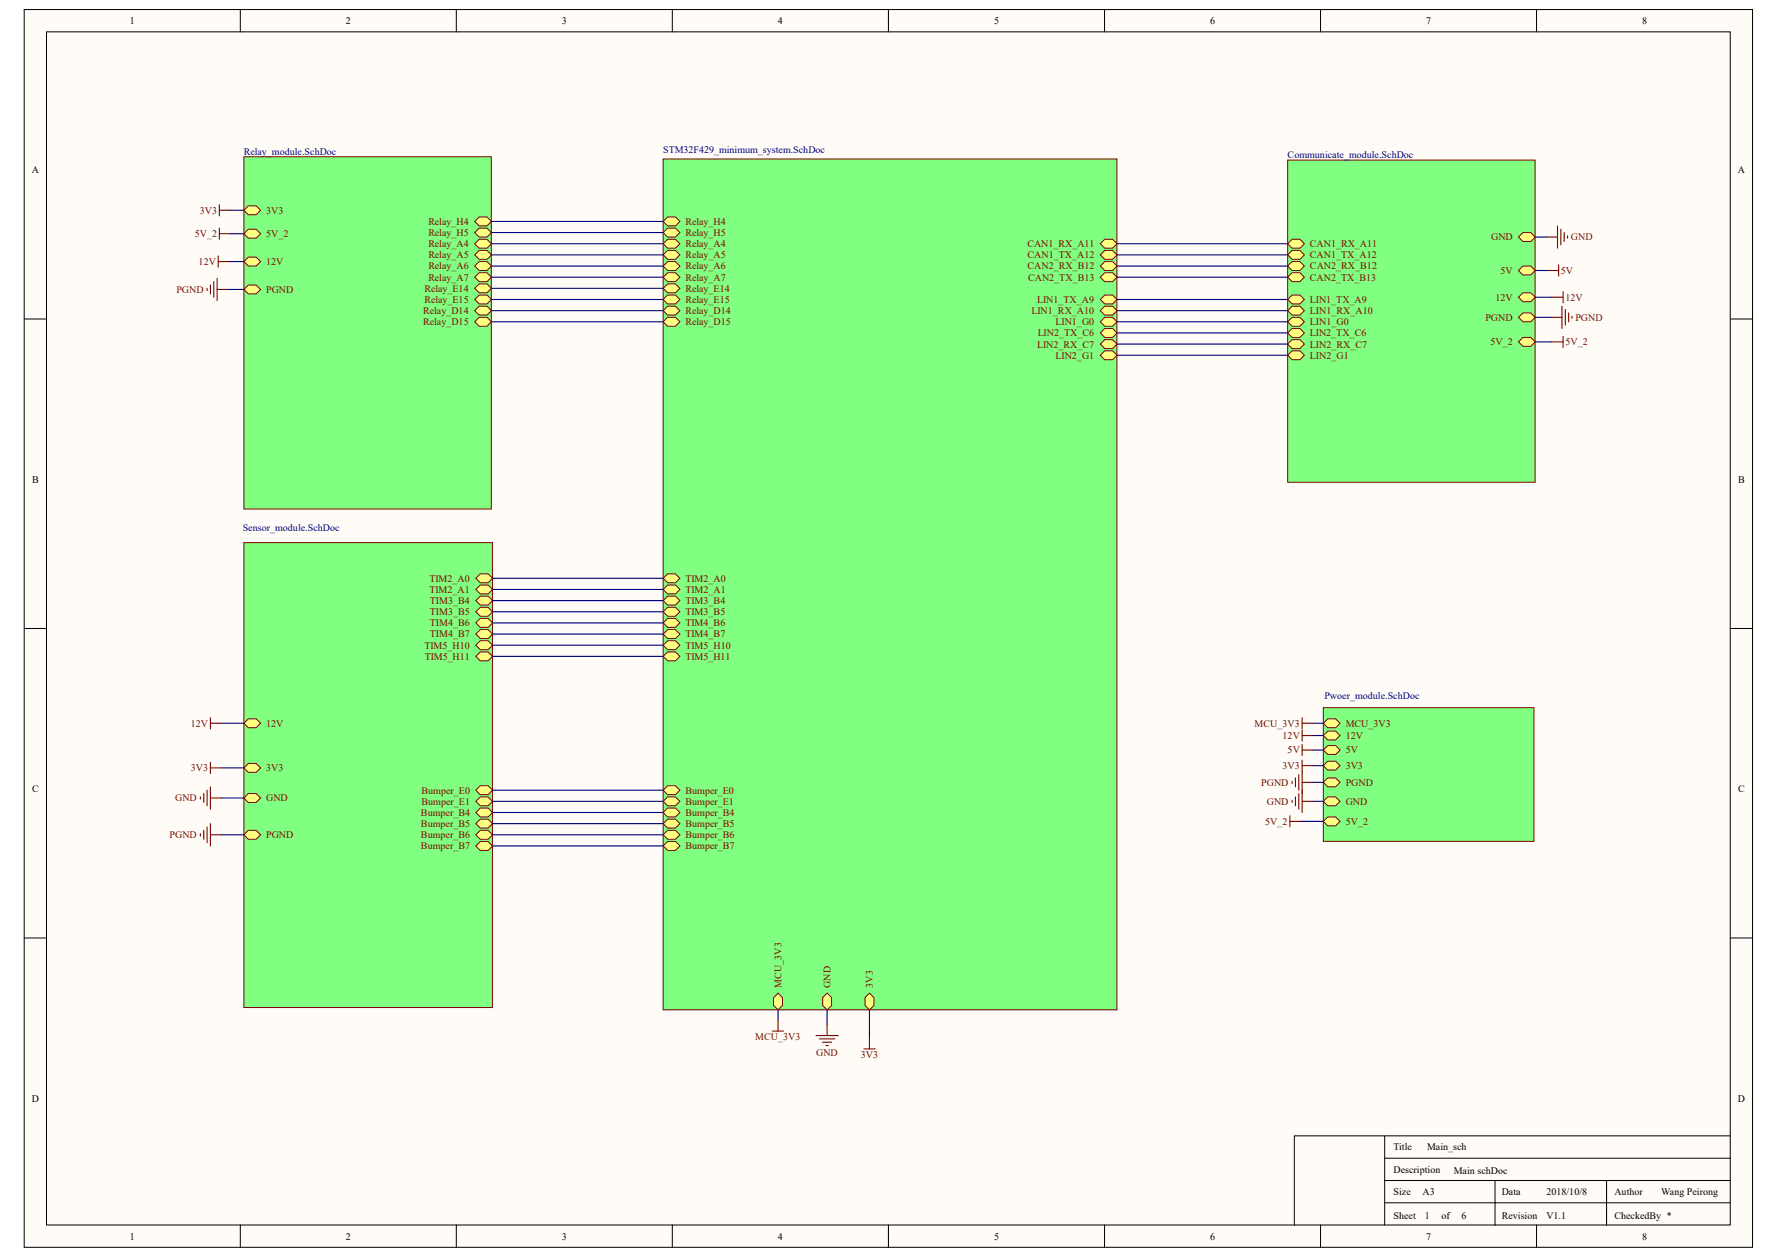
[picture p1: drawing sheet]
<svg xmlns="http://www.w3.org/2000/svg" width="297mm" height="210mm" viewBox="0 0 297 210" stroke-linecap="round" stroke-linejoin="round" font-family="sans-serif">
<g fill="#fffcf8" stroke="#000" stroke-width=".17">
<path d="M4 1.6h288.3v206.4h-288.3z"/>
<path d="M7.8 5.3h280.8v198.9h-280.8z"/>
</g>
<g fill="none" stroke="#000" stroke-width=".17">
<path d="M40.1 1.6v3.7M76.1 1.6v3.7M112.1 1.6v3.7M148.2 1.6v3.7M184.2 1.6v3.7M220.2 1.6v3.7M256.3 1.6v3.7M4 53.2h3.8M288.6 53.2h3.7M4 104.8h3.8M288.6 104.8h3.7M4 156.4h3.8"/>
<path d="M288.6 156.4h3.7M230.9 193.1h57.7M230.9 196.8h57.7M230.9 189.4v14.9M249.3 196.8v7.5M267.9 196.8v7.5M288.6 189.4h-72.7v14.9M40.1 204.3v3.7M76.1 204.3v3.7M112.1 204.3v3.7M148.2 204.3v3.7M184.2 204.3v3.7"/>
<path d="M220.2 204.3v3.7M230.9 200.5h57.7M256.3 204.3v3.7"/>
</g>
<path d="M220.7 118h35.1v22.3h-35.1z" fill="#80ff80" stroke="#800000" stroke-width=".17"/>
<g fill="#ffff80" stroke="#800000" stroke-width=".17">
<path d="M220.7 127.7l.8-.8h1.3l.7 .8-.7 .7h-1.3z" fill-rule="evenodd"/>
<path d="M220.7 122.6l.8-.7h1.3l.7 .7-.7 .8h-1.3z" fill-rule="evenodd"/>
<path d="M220.7 125l.8-.7h1.3l.7 .7-.7 .8h-1.3z" fill-rule="evenodd"/>
<path d="M220.7 133.6l.8-.7h1.3l.7 .7-.7 .7h-1.3z" fill-rule="evenodd"/>
<path d="M220.7 130.4l.8-.7h1.3l.7 .7-.7 .8h-1.3z" fill-rule="evenodd"/>
<path d="M220.7 136.9l.8-.7h1.3l.7 .7-.7 .8h-1.3z" fill-rule="evenodd"/>
<path d="M220.7 120.6l.8-.8h1.3l.7 .8-.7 .7h-1.3z" fill-rule="evenodd"/>
</g>
<path d="M40.7 90.5h41.4v77.5h-41.4z" fill="#80ff80" stroke="#800000" stroke-width=".17"/>
<g fill="#ffff80" stroke="#800000" stroke-width=".17">
<path d="M40.7 120.6l.7-.8h1.3l.8 .8-.8 .7h-1.3z" fill-rule="evenodd"/>
<path d="M40.7 128l.7-.7h1.3l.8 .7-.8 .8h-1.3z" fill-rule="evenodd"/>
<path d="M40.7 133l.7-.7h1.3l.8 .7-.8 .8h-1.3z" fill-rule="evenodd"/>
<path d="M40.7 139.2l.7-.8h1.3l.8 .8-.8 .7h-1.3z" fill-rule="evenodd"/>
<path d="M79.4 96.4l.7-.7h1.3l.7 .7-.7 .8h-1.3z" fill-rule="evenodd"/>
<path d="M79.4 98.3l.7-.8h1.3l.7 .8-.7 .7h-1.3z" fill-rule="evenodd"/>
<path d="M79.4 100.1l.7-.7h1.3l.7 .7-.7 .8h-1.3z" fill-rule="evenodd"/>
<path d="M79.4 102l.7-.8h1.3l.7 .8-.7 .7h-1.3z" fill-rule="evenodd"/>
<path d="M79.4 103.9l.7-.8h1.3l.7 .8-.7 .7h-1.3z" fill-rule="evenodd"/>
<path d="M79.4 105.7l.7-.7h1.3l.7 .7-.7 .8h-1.3z" fill-rule="evenodd"/>
<path d="M79.4 107.6l.7-.8h1.3l.7 .8-.7 .7h-1.3z" fill-rule="evenodd"/>
<path d="M79.4 109.4l.7-.7h1.3l.7 .7-.7 .8h-1.3z" fill-rule="evenodd"/>
<path d="M79.4 131.7l.7-.7h1.3l.7 .7-.7 .8h-1.3z" fill-rule="evenodd"/>
<path d="M79.4 133.6l.7-.7h1.3l.7 .7-.7 .7h-1.3z" fill-rule="evenodd"/>
<path d="M79.4 135.5l.7-.8h1.3l.7 .8-.7 .7h-1.3z" fill-rule="evenodd"/>
<path d="M79.4 137.3l.7-.7h1.3l.7 .7-.7 .8h-1.3z" fill-rule="evenodd"/>
<path d="M79.4 139.2l.7-.8h1.3l.7 .8-.7 .7h-1.3z" fill-rule="evenodd"/>
<path d="M79.4 141l.7-.7h1.3l.7 .7-.7 .8h-1.3z" fill-rule="evenodd"/>
</g>
<path d="M110.6 26.5h75.7v141.9h-75.7z" fill="#80ff80" stroke="#800000" stroke-width=".17"/>
<g fill="#ffff80" stroke="#800000" stroke-width=".17">
<path d="M129 166.3l.8-.7 .7 .7v1.3l-.7 .8-.8-.8z" fill-rule="evenodd"/>
<path d="M137.2 166.3l.7-.7 .8 .7v1.3l-.8 .8-.7-.8z" fill-rule="evenodd"/>
<path d="M183.5 44.4l.8-.8h1.3l.7 .8-.7 .7h-1.3z" fill-rule="evenodd"/>
<path d="M183.5 46.2l.8-.7h1.3l.7 .7-.7 .8h-1.3z" fill-rule="evenodd"/>
<path d="M183.5 40.6l.8-.7h1.3l.7 .7-.7 .8h-1.3z" fill-rule="evenodd"/>
<path d="M183.5 42.5l.8-.7h1.3l.7 .7-.7 .7h-1.3z" fill-rule="evenodd"/>
<path d="M110.6 96.4l.7-.7h1.4l.7 .7-.7 .8h-1.4z" fill-rule="evenodd"/>
<path d="M110.6 98.3l.7-.8h1.4l.7 .8-.7 .7h-1.4z" fill-rule="evenodd"/>
<path d="M110.6 100.1l.7-.7h1.4l.7 .7-.7 .8h-1.4z" fill-rule="evenodd"/>
<path d="M110.6 102l.7-.8h1.4l.7 .8-.7 .7h-1.4z" fill-rule="evenodd"/>
<path d="M110.6 103.9l.7-.8h1.4l.7 .8-.7 .7h-1.4z" fill-rule="evenodd"/>
<path d="M110.6 105.7l.7-.7h1.4l.7 .7-.7 .8h-1.4z" fill-rule="evenodd"/>
<path d="M110.6 107.6l.7-.8h1.4l.7 .8-.7 .7h-1.4z" fill-rule="evenodd"/>
<path d="M110.6 109.4l.7-.7h1.4l.7 .7-.7 .8h-1.4z" fill-rule="evenodd"/>
<path d="M110.6 131.7l.7-.7h1.4l.7 .7-.7 .8h-1.4z" fill-rule="evenodd"/>
<path d="M110.6 133.6l.7-.7h1.4l.7 .7-.7 .7h-1.4z" fill-rule="evenodd"/>
<path d="M110.6 135.5l.7-.8h1.4l.7 .8-.7 .7h-1.4z" fill-rule="evenodd"/>
<path d="M110.6 137.3l.7-.7h1.4l.7 .7-.7 .8h-1.4z" fill-rule="evenodd"/>
<path d="M110.6 139.2l.7-.8h1.4l.7 .8-.7 .7h-1.4z" fill-rule="evenodd"/>
<path d="M110.6 141l.7-.7h1.4l.7 .7-.7 .8h-1.4z" fill-rule="evenodd"/>
<path d="M110.6 36.9l.7-.7h1.4l.7 .7-.7 .8h-1.4z" fill-rule="evenodd"/>
<path d="M110.6 38.8l.7-.8h1.4l.7 .8-.7 .7h-1.4z" fill-rule="evenodd"/>
<path d="M110.6 40.6l.7-.7h1.4l.7 .7-.7 .8h-1.4z" fill-rule="evenodd"/>
<path d="M110.6 42.5l.7-.7h1.4l.7 .7-.7 .7h-1.4z" fill-rule="evenodd"/>
<path d="M110.6 44.4l.7-.8h1.4l.7 .8-.7 .7h-1.4z" fill-rule="evenodd"/>
<path d="M110.6 46.2l.7-.7h1.4l.7 .7-.7 .8h-1.4z" fill-rule="evenodd"/>
<path d="M110.6 48.1l.7-.8h1.4l.7 .8-.7 .7h-1.4z" fill-rule="evenodd"/>
<path d="M110.6 49.9l.7-.7h1.4l.7 .7-.7 .8h-1.4z" fill-rule="evenodd"/>
<path d="M183.5 49.9l.8-.7h1.3l.7 .7-.7 .8h-1.3z" fill-rule="evenodd"/>
<path d="M183.5 51.8l.8-.8h1.3l.7 .8-.7 .7h-1.3z" fill-rule="evenodd"/>
<path d="M183.5 53.7l.8-.8h1.3l.7 .8-.7 .7h-1.3z" fill-rule="evenodd"/>
<path d="M183.5 59.2l.8-.7h1.3l.7 .7-.7 .8h-1.3z" fill-rule="evenodd"/>
<path d="M183.5 57.4l.8-.8h1.3l.7 .8-.7 .7h-1.3z" fill-rule="evenodd"/>
<path d="M183.5 55.5l.8-.7h1.3l.7 .7-.7 .8h-1.3z" fill-rule="evenodd"/>
<path d="M110.6 51.8l.7-.8h1.4l.7 .8-.7 .7h-1.4z" fill-rule="evenodd"/>
<path d="M110.6 53.7l.7-.8h1.4l.7 .8-.7 .7h-1.4z" fill-rule="evenodd"/>
<path d="M144.3 166.3l.7-.7 .8 .7v1.3l-.8 .8-.7-.8z" fill-rule="evenodd"/>
</g>
<path d="M40.7 26.1h41.2v58.8h-41.2z" fill="#80ff80" stroke="#800000" stroke-width=".17"/>
<g fill="#ffff80" stroke="#800000" stroke-width=".17">
<path d="M40.7 35.1l.7-.8h1.3l.8 .8-.8 .7h-1.3z" fill-rule="evenodd"/>
<path d="M40.7 39l.7-.8h1.3l.8 .8-.8 .7h-1.3z" fill-rule="evenodd"/>
<path d="M40.7 43.6l.7-.7h1.3l.8 .7-.8 .8h-1.3z" fill-rule="evenodd"/>
<path d="M40.7 48.3l.7-.8h1.3l.8 .8-.8 .7h-1.3z" fill-rule="evenodd"/>
<path d="M79.2 36.9l.7-.7h1.3l.8 .7-.8 .8h-1.3z" fill-rule="evenodd"/>
<path d="M79.2 38.8l.7-.8h1.3l.8 .8-.8 .7h-1.3z" fill-rule="evenodd"/>
<path d="M79.2 40.6l.7-.7h1.3l.8 .7-.8 .8h-1.3z" fill-rule="evenodd"/>
<path d="M79.2 42.5l.7-.7h1.3l.8 .7-.8 .7h-1.3z" fill-rule="evenodd"/>
<path d="M79.2 44.4l.7-.8h1.3l.8 .8-.8 .7h-1.3z" fill-rule="evenodd"/>
<path d="M79.2 46.2l.7-.7h1.3l.8 .7-.8 .8h-1.3z" fill-rule="evenodd"/>
<path d="M79.2 48.1l.7-.8h1.3l.8 .8-.8 .7h-1.3z" fill-rule="evenodd"/>
<path d="M79.2 49.9l.7-.7h1.3l.8 .7-.8 .8h-1.3z" fill-rule="evenodd"/>
<path d="M79.2 51.8l.7-.8h1.3l.8 .8-.8 .7h-1.3z" fill-rule="evenodd"/>
<path d="M79.2 53.7l.7-.8h1.3l.8 .8-.8 .7h-1.3z" fill-rule="evenodd"/>
</g>
<path d="M214.8 26.7h41.2v53.7h-41.2z" fill="#80ff80" stroke="#800000" stroke-width=".17"/>
<g fill="#ffff80" stroke="#800000" stroke-width=".17">
<path d="M253.3 39.5l.7-.7h1.3l.7 .7-.7 .8h-1.3z" fill-rule="evenodd"/>
<path d="M253.3 45.1l.7-.7h1.3l.7 .7-.7 .7h-1.3z" fill-rule="evenodd"/>
<path d="M214.8 40.6l.7-.7h1.3l.7 .7-.7 .8h-1.3z" fill-rule="evenodd"/>
<path d="M214.8 42.5l.7-.7h1.3l.7 .7-.7 .7h-1.3z" fill-rule="evenodd"/>
<path d="M214.8 44.4l.7-.8h1.3l.7 .8-.7 .7h-1.3z" fill-rule="evenodd"/>
<path d="M214.8 46.2l.7-.7h1.3l.7 .7-.7 .8h-1.3z" fill-rule="evenodd"/>
<path d="M253.3 49.6l.7-.8h1.3l.7 .8-.7 .7h-1.3z" fill-rule="evenodd"/>
<path d="M253.3 52.9l.7-.7h1.3l.7 .7-.7 .8h-1.3z" fill-rule="evenodd"/>
<path d="M214.8 49.9l.7-.7h1.3l.7 .7-.7 .8h-1.3z" fill-rule="evenodd"/>
<path d="M214.8 51.8l.7-.8h1.3l.7 .8-.7 .7h-1.3z" fill-rule="evenodd"/>
<path d="M253.3 57l.7-.7h1.3l.7 .7-.7 .7h-1.3z" fill-rule="evenodd"/>
<path d="M214.8 59.2l.7-.7h1.3l.7 .7-.7 .8h-1.3z" fill-rule="evenodd"/>
<path d="M214.8 53.7l.7-.8h1.3l.7 .8-.7 .7h-1.3z" fill-rule="evenodd"/>
<path d="M214.8 57.4l.7-.8h1.3l.7 .8-.7 .7h-1.3z" fill-rule="evenodd"/>
<path d="M214.8 55.5l.7-.7h1.3l.7 .7-.7 .8h-1.3z" fill-rule="evenodd"/>
</g>
<g fill="none" stroke="#800000" stroke-width=".19">
<path d="M36.6 34.1v1.9M36.6 38v1.9M36.6 39h1.8M36.6 35.1h1.8M257.9 39.5h1.9M259.8 37.7v3.7M260.3 38.2v2.6M260.9 38.8v1.5M261.4 39.3v.4M34.5 48.1v.3M35.1 47.5v1.5M35.7 47v2.6"/>
<path d="M36.2 46.4v3.7M36.2 48.3h1.9M36.4 42.7v1.8M36.4 43.6h1.9M258.1 45.1h1.9M258.6 52.9h1.9M258.8 49.6h1.9M258.8 57h1.9M260 44.2v1.8M260.5 51v3.8M260.7 48.6v1.9M260.7 56.1v1.8"/>
<path d="M261.1 51.6v2.6M261.6 52.2v1.5M262.2 52.7v.4M35.1 119.7v1.8M217.2 119.7v1.8M33.4 132.9v.3M33.4 139v.4M34 132.3v1.5M34 138.4v1.5M34.5 131.7v2.6M34.5 137.9v2.6M35.1 127.1v1.9"/>
<path d="M35.1 131.2v3.7M35.1 137.3v3.7M35.1 120.6h1.9M35.1 139.2h1.9M35.1 133h1.9M35.1 128h1.9M215.1 136v1.9M215.1 136.9h1.9M215.5 130.3v.3M215.5 133.4v.4M216.1 129.7v1.5M216.1 132.9v1.4"/>
<path d="M216.6 129.1v2.6M216.6 132.3v2.6M217.2 121.7v1.9M217.2 124.1v1.9M217.2 126.7v8.8M217.2 122.6h1.8M217.2 125h1.8M217.2 127.7h1.8M217.2 133.6h1.8M217.2 130.4h1.8M217.2 120.6h1.8M128.8 171.9h1.9"/>
<path d="M129.8 170v1.9M136.1 172.6h3.7M136.6 173.2h2.6M137.2 173.8h1.5M137.8 174.3h.3M137.9 170.8v1.8M144.1 174.9h1.8M145 173v1.9"/>
</g>
<g fill="none" stroke="#000080" stroke-width=".19">
<path d="M38.4 35.1h2.3M38.4 39h2.3M82 38.8h28.6M82 36.9h28.6M256 39.5h1.9M38.1 48.3h2.6M38.3 43.6h2.4M82 40.6h28.6M82 42.5h28.6M82 44.4h28.6M82 46.2h28.6M82 49.9h28.6"/>
<path d="M82 48.1h28.6M82 51.8h28.6M82 53.7h28.6M186.3 40.6h28.5M186.3 42.5h28.5M186.3 44.4h28.5M186.3 46.2h28.5M186.3 49.9h28.5M186.3 51.8h28.5M186.3 53.7h28.5M186.3 55.5h28.5M186.3 57.4h28.5"/>
<path d="M186.3 59.2h28.5M256 45.1h2.1M256 49.6h2.8M256 52.9h2.6M256 57h2.8M82.1 96.4h28.5M82.1 98.3h28.5M82.1 100.1h28.5M82.1 102h28.5M82.1 103.9h28.5M82.1 105.7h28.5M82.1 107.6h28.5"/>
<path d="M82.1 109.4h28.5M37 120.6h3.7M37 128h3.7M37 133h3.7M37 139.2h3.7M82.1 133.6h28.5M82.1 139.2h28.5M82.1 131.7h28.5M82.1 135.5h28.5M82.1 137.3h28.5M217 136.9h3.7M219 122.6h1.7"/>
<path d="M219 125h1.7M219 127.7h1.7M219 130.4h1.7M219 133.6h1.7M219 120.6h1.7M82.1 141h28.5M129.8 168.4v1.6M137.9 168.4v2.4M145 168.4v4.6"/>
</g>
<g font-size="1.7">
<text x="21.6" y="4">1</text>
<text x="57.7" y="4">2</text>
<text x="93.7" y="4">3</text>
<text x="129.7" y="4">4</text>
<text x="165.8" y="4">5</text>
<text x="201.8" y="4">6</text>
<text x="237.8" y="4">7</text>
<text x="273.9" y="4">8</text>
<text x="5.3" y="28.9">A</text>
<text x="289.9" y="28.9">A</text>
<text x="5.3" y="80.5">B</text>
<text x="289.9" y="80.5">B</text>
<text x="5.3" y="132.1">C</text>
<text x="289.9" y="132.1">C</text>
<text x="5.3" y="183.7">D</text>
<text x="289.9" y="183.7">D</text>
<text x="232.4" y="191.8">Title</text>
<text x="238" y="191.8">Main_sch</text>
<text x="232.4" y="195.5">Description</text>
<text x="242.5" y="195.7">Main schDoc</text>
<text x="232.4" y="199.3">Size</text>
<text x="232.4" y="203.2">Sheet</text>
<text x="237.3" y="199.3">A3</text>
<text x="237.6" y="203.2">1</text>
<text x="240.4" y="203.2">of</text>
<text x="243.8" y="203.2">6</text>
<text x="250.5" y="199.3">Data</text>
<text x="250.5" y="203.2">Revision</text>
<text x="257.9" y="199.3">2018/10/8</text>
<text x="257.9" y="203.2">V1.1</text>
<text x="269.3" y="199.3">Author</text>
<text x="269.3" y="203.2">CheckedBy *</text>
<text x="277.1" y="199.3">Wang Peirong</text>
<text x="21.6" y="206.7">1</text>
<text x="57.7" y="206.7">2</text>
<text x="93.7" y="206.7">3</text>
<text x="129.7" y="206.7">4</text>
<text x="165.8" y="206.7">5</text>
<text x="201.8" y="206.7">6</text>
<text x="237.8" y="206.7">7</text>
<text x="273.9" y="206.7">8</text>
</g>
<g font-size="1.7" fill="#000080">
<text x="40.7" y="25.8">Relay_module.SchDoc</text>
<text x="110.6" y="25.6">STM32F429_minimum_system.SchDoc</text>
<text x="214.8" y="26.3">Communicate_module.SchDoc</text>
<text x="40.5" y="88.6">Sensor_module.SchDoc</text>
<text x="220.9" y="116.5">Pwoer_module.SchDoc</text>
</g>
<g font-size="1.7" fill="#800000">
<text x="33.3" y="35.6">3V3</text>
<text x="44.4" y="35.6">3V3</text>
<text x="32.5" y="39.5">5V_2</text>
<text x="44.4" y="39.5">5V_2</text>
<text x="71.4" y="37.5">Relay_H4</text>
<text x="71.4" y="39.3">Relay_H5</text>
<text x="71.4" y="41.2">Relay_A4</text>
<text x="114.3" y="37.5">Relay_H4</text>
<text x="114.3" y="39.3">Relay_H5</text>
<text x="114.3" y="41.2">Relay_A4</text>
<text x="171.4" y="41.2">CAN1_RX_A11</text>
<text x="218.5" y="41.2">CAN1_RX_A11</text>
<text x="248.7" y="40.1">GND</text>
<text x="262" y="40.1">GND</text>
<text x="33.1" y="44.2">12V</text>
<text x="44.4" y="44.2">12V</text>
<text x="71.4" y="43.1">Relay_A5</text>
<text x="71.4" y="44.9">Relay_A6</text>
<text x="71.4" y="46.8">Relay_A7</text>
<text x="114.3" y="43.1">Relay_A5</text>
<text x="114.3" y="44.9">Relay_A6</text>
<text x="114.3" y="46.8">Relay_A7</text>
<text x="171.4" y="44.9">CAN2_RX_B12</text>
<text x="171.4" y="43.1">CAN1_TX_A12</text>
<text x="171.5" y="46.8">CAN2_TX_B13</text>
<text x="218.5" y="43.1">CAN1_TX_A12</text>
<text x="218.5" y="44.9">CAN2_RX_B12</text>
<text x="218.5" y="46.8">CAN2_TX_B13</text>
<text x="250.3" y="45.7">5V</text>
<text x="260.3" y="45.7">5V</text>
<text x="29.4" y="48.8">PGND</text>
<text x="44.4" y="48.8">PGND</text>
<text x="70.6" y="52.4">Relay_D14</text>
<text x="70.8" y="48.6">Relay_E14</text>
<text x="70.8" y="50.5">Relay_E15</text>
<text x="114.3" y="48.6">Relay_E14</text>
<text x="114.3" y="50.5">Relay_E15</text>
<text x="114.3" y="52.4">Relay_D14</text>
<text x="172" y="52.4">LIN1_RX_A10</text>
<text x="173" y="50.5">LIN1_TX_A9</text>
<text x="218.5" y="50.5">LIN1_TX_A9</text>
<text x="218.5" y="52.4">LIN1_RX_A10</text>
<text x="247.7" y="53.5">PGND</text>
<text x="249.4" y="50.1">12V</text>
<text x="261.1" y="50.1">12V</text>
<text x="262.7" y="53.5">PGND</text>
<text x="70.6" y="54.2">Relay_D15</text>
<text x="114.3" y="54.2">Relay_D15</text>
<text x="173" y="57.9">LIN2_RX_C7</text>
<text x="173.1" y="56.1">LIN2_TX_C6</text>
<text x="176.1" y="54.2">LIN1_G0</text>
<text x="176.1" y="59.8">LIN2_G1</text>
<text x="218.5" y="59.8">LIN2_G1</text>
<text x="218.5" y="54.2">LIN1_G0</text>
<text x="218.5" y="57.9">LIN2_RX_C7</text>
<text x="218.5" y="56.1">LIN2_TX_C6</text>
<text x="248.6" y="57.6">5V_2</text>
<text x="261.1" y="57.6">5V_2</text>
<text x="71.6" y="97">TIM2_A0</text>
<text x="71.6" y="98.8">TIM2_A1</text>
<text x="71.7" y="100.7">TIM3_B4</text>
<text x="114.3" y="97">TIM2_A0</text>
<text x="114.3" y="98.8">TIM2_A1</text>
<text x="114.3" y="100.7">TIM3_B4</text>
<text x="71.7" y="102.6">TIM3_B5</text>
<text x="71.7" y="104.4">TIM4_B6</text>
<text x="71.7" y="106.3">TIM4_B7</text>
<text x="114.3" y="102.6">TIM3_B5</text>
<text x="114.3" y="104.4">TIM4_B6</text>
<text x="114.3" y="106.3">TIM4_B7</text>
<text x="70.8" y="108.1">TIM5_H10</text>
<text x="70.8" y="110">TIM5_H11</text>
<text x="114.3" y="108.1">TIM5_H10</text>
<text x="114.3" y="110">TIM5_H11</text>
<text x="31.8" y="121.2">12V</text>
<text x="44.4" y="121.2">12V</text>
<text x="209.2" y="121.2">MCU_3V3</text>
<text x="213.9" y="123.2">12V</text>
<text x="214.8" y="125.6">5V</text>
<text x="224.4" y="123.2">12V</text>
<text x="224.4" y="125.6">5V</text>
<text x="224.4" y="121.2">MCU_3V3</text>
<text x="31.8" y="128.6">3V3</text>
<text x="44.4" y="128.6">3V3</text>
<text x="210.4" y="131">PGND</text>
<text x="213.9" y="128.2">3V3</text>
<text x="224.4" y="128.2">3V3</text>
<text x="224.4" y="131">PGND</text>
<text x="29.2" y="133.6">GND</text>
<text x="44.4" y="133.6">GND</text>
<text x="70.2" y="136">Bumper_B4</text>
<text x="70.2" y="137.9">Bumper_B5</text>
<text x="70.3" y="132.3">Bumper_E0</text>
<text x="70.3" y="134.2">Bumper_E1</text>
<text x="114.3" y="132.3">Bumper_E0</text>
<text x="114.3" y="134.2">Bumper_E1</text>
<text x="114.3" y="136">Bumper_B4</text>
<text x="114.3" y="137.9">Bumper_B5</text>
<text x="211" y="137.5">5V_2</text>
<text x="211.3" y="134.2">GND</text>
<text x="224.4" y="134.2">GND</text>
<text x="224.4" y="137.5">5V_2</text>
<text x="28.3" y="139.7">PGND</text>
<text x="44.4" y="139.7">PGND</text>
<text x="70.2" y="139.7">Bumper_B6</text>
<text x="70.2" y="141.6">Bumper_B7</text>
<text x="114.3" y="139.7">Bumper_B6</text>
<text x="114.3" y="141.6">Bumper_B7</text>
<text x="130.3" y="164.7" transform="rotate(-90 130.3 164.7)">MCU_3V3</text>
<text x="138.5" y="164.7" transform="rotate(-90 138.5 164.7)">GND</text>
<text x="145.6" y="164.7" transform="rotate(-90 145.6 164.7)">3V3</text>
<text x="126" y="173.4">MCU_3V3</text>
<text x="136.1" y="176">GND</text>
<text x="143.6" y="176.4">3V3</text>
</g>
</svg>
